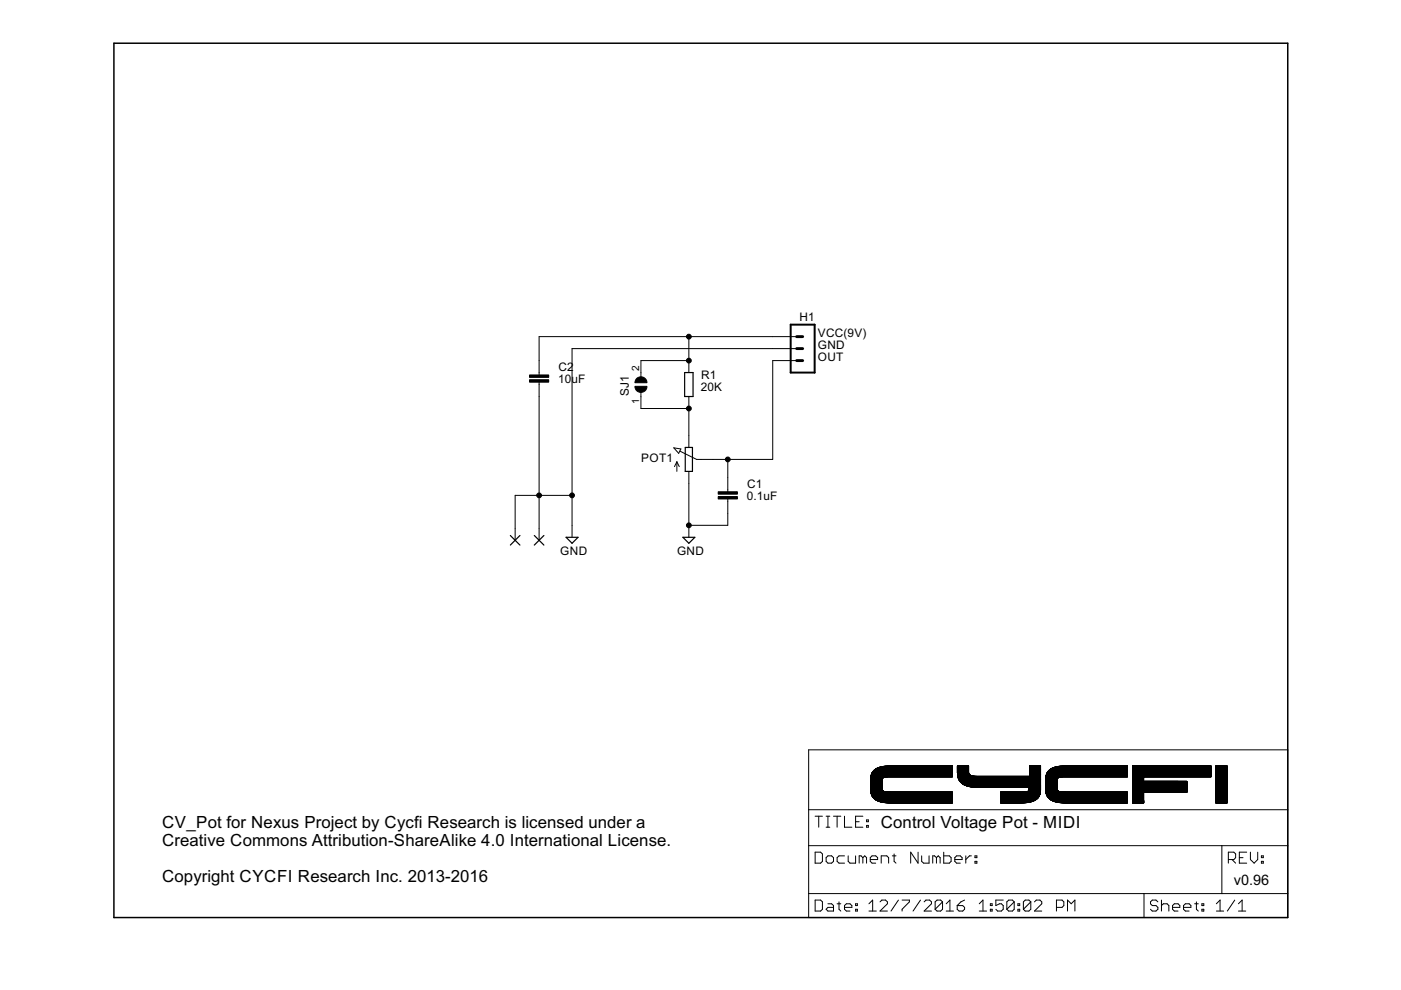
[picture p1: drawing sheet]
<svg xmlns="http://www.w3.org/2000/svg" width="297mm" height="210mm" viewBox="0 0 297 210" stroke-linecap="round" stroke-linejoin="round" font-family="sans-serif">
<g fill="none" stroke="#000" stroke-width=".21">
<path d="M146 71.4v7.6M146 76.5h-10.1v3.4M168.9 71.4h-54.6v8.1M168.9 76.5h-5.1v20.9h-16.1l-3.5-1.7M168.9 73.9h-47.6v40M114.3 81v33.6M135.9 83.2v3.4h10.1M142.9 95l1.5 .2-.5 .9zM143.5 97.9v2M143.5 97.9l-.5 1M143.5 97.9l.5 1M146 84.1v10.8"/>
<path d="M146 99.9v14M154.3 97.4v6.9M121.3 105h-12.1v9.6M154.3 105.8v5.6h-8.3M171.4 159h101.6v35.5h-101.6zM171.4 179.3h101.6M171.4 171.7h101.6M172.8 173.1h1.6M173.6 173.1v2.3M175.2 173.1h.7M175.2 175.4h.7M175.5 173.1v2.3"/>
<path d="M176.7 173.1h1.6M177.5 173.1v2.3M179 173.1v2.3h1.6M181.4 174.2h.8M182.9 173.1h-1.5v2.3h1.5M183.7 175h.4v.4h-.4zM183.7 173.8h.4v.4h-.4zM184.6 167.7l2.8 .1M184.6 167.7h2.7M184.6 167.6l2.6 .1M184.6 167.6h2.6M184.6 167.5h2.5"/>
<path d="M184.6 167.4h2.4M184.6 167.3h2.4M184.6 167.2h2.4M184.6 167.1h2.4M184.6 167h2.4M184.6 166.9h2.4M184.6 166.8h2.4M184.6 166.7h2.4M184.6 166.6h2.4M184.6 166.5h2.4M184.6 166.4h2.4M184.6 166.3h2.4"/>
<path d="M184.6 166.2h2.4M184.6 166.1h2.4M184.6 166h2.4M184.6 165.9h2.4M184.6 165.8h2.4M184.6 165.7h2.4M184.6 165.6h2.4M184.6 165.5h2.4M184.6 165.4h2.4M184.6 165.3h2.4M184.6 165.2h2.4M184.6 167.9h17.3"/>
<path d="M184.6 167.9h3.6M184.6 167.8h3.1M184.7 168.1h17.2M184.7 168h17.2M184.7 164.7h17.2M184.7 164.6h17.2M184.7 164.5h17.2M184.7 168.2h17.2M184.7 164.4h17.2M184.7 168.3h17.2M184.7 164.3h17.2M184.7 168.4h17.2"/>
<path d="M184.8 168.4h17.1M184.8 164.2h17.1M184.8 168.5h17.1M184.8 164.1h17.1M184.8 168.6h17.1M184.8 164h17.1M184.9 168.7h17M184.9 164h17M184.9 163.9h17M184.9 168.8h17M184.9 163.8h17M185 168.9h16.9"/>
<path d="M185 163.7h16.9M185 169h16.9M185.1 169h16.8M185.1 163.6h16.8M185.1 169.1h16.8M185.1 163.5h16.8M185.2 163.5h16.7M185.2 169.2h16.7M185.2 163.4h16.7M185.3 163.4h16.6M185.3 169.3h16.6M185.3 163.3h16.6"/>
<path d="M185.4 163.3h16.5M185.4 169.4h16.5M185.4 163.2h16.5M185.5 169.4h16.4M185.5 163.2h16.4M185.5 169.5h16.4M185.6 163.1h16.3M185.6 169.5h16.3M185.7 169.6h16.2M185.7 163h16.2M185.8 169.7h16.1M185.8 163h16.1"/>
<path d="M185.9 169.7h16M185.9 162.9h16M186 169.8h15.9M186 162.9h15.9M186.1 169.8h15.8M186.2 162.8h15.7M186.2 169.9h15.7M186.3 162.8h15.6M186.4 169.9h15.5M186.4 162.7h15.5M186.5 170h15.4M186.6 162.6h15.3"/>
<path d="M186.7 170h15.2M186.8 162.6h15.1M186.9 170.1h15M187 165.5h-2.4M187 162.5h14.9M187 165.2l-2.4 .1M187.1 165.1l-2.5 .1M187.1 165.1h-2.5M187.1 165l-2.5 .1M187.2 165h-2.6M187.2 164.9l-2.6 .1M187.3 170.1h14.6"/>
<path d="M187.3 164.9h-2.7M187.4 162.5h14.5M187.4 164.8l-2.8 .1M187.6 170.2h14.3M187.7 164.8h-3.1M187.8 162.4h14.1M188.3 170.2h13.6M188.8 162.4h13.1M201.9 164.7l-17.3 .1M203 163.8h2.4M203 163.7h2.4M203 163.6h2.4"/>
<path d="M203 163.5h2.4M203 163.4h2.4M203 163.3h2.4M203 163.2h2.4M203 163.1h2.4M203 163h2.4M203 162.9h2.4M203 162.8h2.4M203 162.7h2.4M203 162.6h2.4M203 162.5h2.4M203 162.4h2.4"/>
<path d="M203 164.2h2.6M203 164.1l2.5 .1M203 164.1h2.5M203 164l2.5 .1M203 164h2.4M203 163.9l2.4 .1M203 163.9h2.4M203 164.4h2.9M203 164.4h2.8M203 164.3h2.7M203 164.3h2.6M203.1 164.5h3.4"/>
<path d="M203.1 164.5h2.9M203.1 164.6h17.5M203.1 164.7h17.5M203.1 164.8h17.5M203.1 164.9h17.5M203.2 164.9h17.4M203.2 165h17.4M203.2 165.1h17.4M203.3 165.2h17.3M203.3 165.3h17.3M203.3 165.4h17.3M203.4 165.4h17.2"/>
<path d="M203.4 165.5h17.2M203.5 165.6h17.1M203.5 165.7h17.1M203.6 165.7h17M203.6 165.8h17M203.7 165.8h16.9M203.7 165.9h16.9M203.8 165.9h16.8M203.8 166h16.8M203.9 166.1h16.7M204 166.2h16.6M204.1 166.2h16.5"/>
<path d="M204.2 166.3h16.4M204.3 166.3h16.3M204.4 166.4h16.2M204.6 166.5h16M204.7 166.5h15.9M204.8 166.6h15.8M204.9 166.6h15.7M205.1 166.7h15.5M205.3 166.7h15.3M205.5 166.8h15.1M205.8 166.8h14.8M206.2 166.9h14.4"/>
<path d="M206.8 166.9h13.8M212.2 169.2h7.8M212.2 168.6h8.2M212.2 168.4h8.3M212.2 168.3h8.3M212.2 168.2h8.3M212.2 168.1h8.3M212.2 168h8.4M217 170.2l-4.8 .1M217.4 167.9h3.2M217.7 170.2h-5.5M217.7 167.8h2.9"/>
<path d="M218 167.8h2.6M218 170.1l-5.8 .1M218 167.7h2.6M218.1 167.7h2.5M218.1 167.6h2.5M218.1 167.5h2.5M218.2 167.5h2.4M218.2 167.4h2.4M218.2 167.3h2.4M218.2 167.2h2.4M218.2 167.1h2.4M218.2 167h2.4"/>
<path d="M218.3 164.5h2.3M218.3 164.4h2.3M218.3 164.3h2.3M218.3 164.2h2.3M218.3 164.1h2.3M218.3 164h2.3M218.3 163.9h2.3M218.3 163.8h2.3M218.3 163.7h2.3M218.3 163.6h2.3M218.3 163.5h2.3M218.3 163.4h2.3"/>
<path d="M218.3 163.3h2.3M218.3 163.2h2.3M218.3 163.1h2.3M218.3 163h2.3M218.3 162.9h2.3M218.3 162.8h2.3M218.3 162.7h2.3M218.3 162.6h2.3M218.3 162.5h2.3M218.3 162.4h2.3M218.3 170.1h-6.1M218.5 170l-6.3 .1"/>
<path d="M218.7 170h-6.5M218.9 169.9h-6.7M219 169.9h-6.8M219.1 169.8h-6.9M219.3 169.8h-7.1M219.4 169.7h-7.2M219.5 169.7h-7.3M219.5 169.6h-7.3M219.6 169.5l-7.4 .1M219.7 169.5h-7.5M219.8 169.4l-7.6 .1M219.8 169.4h-7.6"/>
<path d="M219.9 169.3l-7.7 .1M219.9 169.3h-7.7M220 169.2h-7.8M220.1 169.1l-7.9 .1M220.1 169.1h-7.9M220.2 169l-8 .1M220.2 169h-8M220.2 168.9l-8 .1M220.3 168.9h-8.1M220.3 168.8h-8.1M220.4 168.7h-8.2M220.4 168.6l-8.2 .1"/>
<path d="M220.4 168.5l-8.2 .1M220.5 168.5h-8.3M220.5 168.4h-8.3M220.5 168.3h-8.3M220.5 168.1h-8.3M220.6 168h-8.4M220.6 167.9h-8.4M221.7 167.6l2.6 .1M221.7 167.6h2.6M221.7 167.5l2.5 .1M221.7 167.5h2.5M221.7 167.4h2.5"/>
<path d="M221.7 167.3h2.4M221.7 167.2h2.4M221.7 167.1h2.4M221.7 167h2.4M221.7 166.9l2.4 .1M221.7 166.9h2.4M221.7 166.8h2.4M221.7 166.7h2.4M221.7 166.6h2.4M221.7 166.5h2.4M221.7 166.4h2.4M221.7 166.3h2.4"/>
<path d="M221.7 166.2h2.4M221.7 166.1h2.4M221.7 166h2.4M221.7 165.9h2.4M221.7 165.8h2.4M221.7 165.7h2.4M221.7 165.6h2.4M221.7 165.5h2.4M221.7 165.4h2.4M221.7 165.3h2.4M221.7 165.2h2.5M221.7 165h2.6"/>
<path d="M221.7 167.9h17.3M221.7 167.9h3.6M221.7 167.8h3.2M221.7 167.7l2.8 .1M221.7 167.7h2.7M221.8 168h17.2M221.8 164.7h17.2M221.8 164.6h17.2M221.8 168.2h17.2M221.8 168.1h17.2M221.8 164.5h17.2M221.8 164.4h17.2"/>
<path d="M221.8 168.3h17.2M221.8 164.3h17.2M221.8 168.4h17.2M221.9 168.4h17.1M221.9 164.2h17.1M221.9 168.5h17.1M221.9 164.1h17.1M221.9 168.6h17.1M221.9 164h17.1M222 168.6h17M222 164h17M222 168.7h17"/>
<path d="M222 163.9h17M222 168.8h17M222.1 163.8h16.9M222.1 168.9h16.9M222.1 163.7h16.9M222.1 169h16.9M222.2 163.6h16.8M222.2 169h16.8M222.2 169.1h16.8M222.2 163.5h16.8M222.3 163.5h16.7M222.3 169.2h16.7"/>
<path d="M222.3 163.4h16.7M222.4 169.2h16.6M222.4 163.4h16.6M222.4 169.3h16.6M222.4 163.3h16.6M222.5 169.3h16.5M222.5 163.3h16.5M222.5 169.4h16.5M222.6 169.4h16.4M222.6 163.2h16.4M222.7 169.5h16.3M222.7 163.1h16.3"/>
<path d="M222.8 169.6h16.2M222.8 163h16.2M222.9 169.7h16.1M222.9 163h16.1M223 169.7h16M223 162.9h16M223.1 169.8h15.9M223.1 162.9h15.9M223.2 169.8h15.8M223.3 162.8h15.7M223.3 169.9h15.7M223.4 162.8h15.6"/>
<path d="M223.5 169.9h15.5M223.6 162.7h15.4M223.6 170h15.4M223.7 162.6h15.3M223.8 170h15.2M223.9 162.6h15.1M224 170.1h15M224.1 162.5h14.9M224.2 165.2l-2.5 .1M224.2 165.1l-2.5 .1M224.2 165.1h-2.5M224.2 165l-2.5 .1"/>
<path d="M224.3 164.9l-2.6 .1M224.4 170.1h14.6M224.4 164.9h-2.7M224.5 162.5h14.5M224.6 164.8l-2.9 .1M224.7 170.2h14.3M224.8 164.8h-3.1M224.9 162.4h14.1M225.4 170.2h13.6M225.9 162.4h13.1M239 164.7l-17.3 .1M240.1 170.2h2.4"/>
<path d="M240.1 170.1h2.4M240.1 170h2.4M240.1 169.9h2.4M240.1 169.8h2.4M240.1 169.7h2.4M240.1 169.6h2.4M240.1 169.5h2.4M240.1 169.4h2.4M240.1 169.3h2.4M240.1 169.2h2.4M240.1 169.1h2.4M240.1 169h2.4"/>
<path d="M240.1 168.9h2.4M240.1 168.8h2.4M240.1 168.7h2.4M240.1 168.6h2.4M240.1 168.5h2.4M240.1 168.4h2.4M240.1 168.3h2.4M240.1 168.2h2.4M240.1 168.1h2.4M240.1 168h11.5M240.1 167.9h11.5M240.1 167.8h11.5"/>
<path d="M240.1 167.7h11.5M240.1 167.6h11.5M240.1 167.5h11.5M240.1 167.4h11.5M240.1 167.3h11.5M240.1 167.2h11.5M240.1 167.1h11.5M240.1 167h11.5M240.1 166.9h11.5M240.1 166.8h11.5M240.1 166.7h11.5M240.1 166.6h11.5"/>
<path d="M240.1 166.5h11.5M240.1 166.4h11.5M240.1 166.3h11.5M240.1 166.2h11.5M240.1 166.1h11.5M240.1 166h11.5M240.1 165.9h11.5M240.1 165.8h11.5M240.1 165.7h11.5M240.1 165.6l11.5 .1M240.1 165.6h2.4M240.1 165.5h2.4"/>
<path d="M240.1 165.4h2.4M240.1 165.3h2.4M240.1 165.2h2.4M240.1 165.1h2.4M240.1 165h2.4M240.1 164.9h2.4M240.1 164.8h2.4M240.1 164.7h16.6M240.1 164.6h16.6M240.1 164.5h16.6M240.1 164.4h16.6M240.1 164.3h16.6"/>
<path d="M240.1 164.2h16.6M240.1 164.1h16.6M240.1 164h16.6M240.1 163.9h16.6M240.1 163.8h16.6M240.1 163.7h16.6M240.1 163.6h16.6M240.1 163.5h16.6M240.1 163.4h16.6M240.1 163.3h16.6M240.1 163.2h16.6M240.1 163.1h16.6"/>
<path d="M240.1 163h16.6M240.1 162.9h16.6M240.1 162.8h16.6M240.1 162.7h16.6M240.1 162.6h16.6M240.1 162.5h16.6M240.1 162.4h16.6M256.7 164.7h-16.6M257.8 170.2h2.3M257.8 170.1h2.3M257.8 170h2.3M257.8 169.9h2.3"/>
<path d="M257.8 169.8h2.3M257.8 169.7h2.3M257.8 169.6h2.3M257.8 169.5h2.3M257.8 169.4h2.3M257.8 169.3h2.3M257.8 169.2h2.3M257.8 169.1h2.3M257.8 169h2.3M257.8 168.9h2.3M257.8 168.8h2.3M257.8 168.7h2.3"/>
<path d="M257.8 168.6h2.3M257.8 168.5h2.3M257.8 168.4h2.3M257.8 168.3h2.3M257.8 168.2h2.3M257.8 168.1h2.3M257.8 168h2.3M257.8 167.9h2.3M257.8 167.8h2.3M257.8 167.7h2.3M257.8 167.6h2.3M257.8 167.5h2.3"/>
<path d="M257.8 167.4h2.3M257.8 167.3h2.3M257.8 167.2h2.3M257.8 167.1h2.3M257.8 167h2.3M257.8 166.9h2.3M257.8 166.8h2.3M257.8 166.7h2.3M257.8 166.6h2.3M257.8 166.5h2.3M257.8 166.4h2.3M257.8 166.3h2.3"/>
<path d="M257.8 166.2h2.3M257.8 166.1h2.3M257.8 166h2.3M257.8 165.9h2.3M257.8 165.8h2.3M257.8 165.7h2.3M257.8 165.6h2.3M257.8 165.5h2.3M257.8 165.4h2.3M257.8 165.3h2.3M257.8 165.2h2.3M257.8 165.1h2.3"/>
<path d="M257.8 165h2.3M257.8 164.9h2.3M257.8 164.8h2.3M257.8 164.7h2.3M257.8 164.6h2.3M257.8 164.5h2.3M257.8 164.4h2.3M257.8 164.3h2.3M257.8 164.2h2.3M257.8 164.1h2.3M257.8 164h2.3M257.8 163.9h2.3"/>
<path d="M257.8 163.8h2.3M257.8 163.7h2.3M257.8 163.6h2.3M257.8 163.5h2.3M257.8 163.4h2.3M257.8 163.3h2.3M257.8 163.2h2.3M257.8 163.1h2.3M257.8 163h2.3M257.8 162.9h2.3M257.8 162.8h2.3M257.8 162.7h2.3"/>
<path d="M257.8 162.6h2.3M257.8 162.5h2.3M257.8 162.4h2.3M259.1 179.3v10.2M171.4 189.5h101.6M172.8 180.7h1.2l.4 .4v1.5l-.4 .4h-1.2zM172.8 190.8h1.2l.4 .4v1.6l-.4 .4h-1.2zM175.2 181.8l.3-.3h.8l.4 .3v.8l-.4 .4h-.8l-.3-.4zM175.5 191.6h.8l.4 .4v1.2h-1.2l-.3-.4 .3-.4h1.2M177.5 191.6h.8M177.9 191.2v1.6l.4 .4M179 192.4h1.6v-.4l-.4-.4h-.7l-.5 .4v.8l.5 .4h.7"/>
<path d="M179 181.5h-1.1l-.4 .3v.8l.4 .4h1.1M179.8 181.5v1.1l.4 .4h1.2v-1.5M181.4 192.8h.4v.4h-.4zM181.4 191.6h.4v.4h-.4zM182.9 181.8l-.3-.3h-.4v1.5M182.9 181.8l.4-.3 .4 .3v1.2M182.9 181.8v1.2M184.2 193.2h1.6M184.2 191.6l.8-.8v2.4M184.5 182.2h1.6v-.4l-.4-.3h-.8l-.4 .3v.8l.4 .4h.8M186.6 191.2l.4-.4h.7l.5 .4v.4l-1.6 1.6h1.6M186.8 183v-1.5h1.2l.4 .3v1.2"/>
<path d="M189.2 181.5h.8M189.6 181.1v1.5l.4 .4M190.5 190.8l-1.6 2.4M191.3 190.8h1.5v.4l-1.5 1.6v.4M194.6 180.7v2.3l-1.5-2.3v2.3M195.2 190.8l-1.6 2.4M195.4 181.5v1.1l.4 .4h1.2v-1.5M195.9 191.2l.4-.4h.8l.4 .4v.4l-1.6 1.6h1.6M198.5 181.8l-.4-.3h-.3v1.5M198.5 181.8v1.2M198.5 181.8l.4-.3 .4 .3v1.2M199.8 191.2v1.6l-.4 .4h-.7l-.4-.4"/>
<path d="M199.8 191.2l-.4-.4h-.7l-.4 .4v1.6M199.8 191.2l-1.5 1.6M200.1 180.7v2.3h1.2l.4-.4v-.8l-.4-.3h-1.2M200.6 193.2h1.6M200.6 191.6l.8-.8v2.4M202.4 182.2h1.6v-.4l-.4-.3h-.8l-.4 .3v.8l.4 .4h.8M202.9 192h1.2l.4 .4v.4l-.4 .4h-.8l-.4-.4zM204.5 190.8l-.8 .4-.8 .8M204.8 181.5v1.5M206 181.5h-.5l-.7 .7M206.7 182.6h.4v.4h-.4zM206.7 181.5h.4v.3h-.4z"/>
<path d="M207.6 193.2h1.6M207.6 191.6l.8-.8v2.4M210 192.8h.4v.4h-.4zM210 191.6h.4v.4h-.4zM212.7 190.8h-1.6v1.2l.8-.4h.4l.4 .4v.8l-.4 .4h-.8l-.4-.4M215 191.2v1.6l-.3 .4h-.8l-.4-.4M215 191.2l-.3-.4h-.8l-.4 .4v1.6M215 191.2l-1.5 1.6M215.8 192.8h.4v.4h-.4zM215.8 191.6h.4v.4h-.4zM218.5 191.2v1.6l-.4 .4h-.7l-.4-.4M218.5 191.2l-.4-.4h-.7l-.4 .4v1.6"/>
<path d="M218.5 191.2l-1.5 1.6M219.3 191.2l.4-.4h.8l.4 .4v.4l-1.6 1.6h1.6M224 192.4h1.2l.4-.4v-.8l-.4-.4h-1.2v2.4M226.3 193.2v-2.4l.8 .8 .8-.8v2.4M242.5 189.5v5M245.5 191.2l-.4-.4h-.8l-.4 .4v.4l.4 .4h.8l.4 .4v.4l-.4 .4h-.8l-.4-.4M246.3 192l.4-.4h.7l.4 .4v1.2M246.3 190.8v2.4M248.6 192.4h1.5v-.4l-.3-.4h-.8l-.4 .4v.8l.4 .4h.8M250.9 192.4h1.6v-.4l-.4-.4h-.8l-.4 .4v.8l.4 .4h.8M253.3 191.6h.8M253.7 191.2v1.6l.4 .4"/>
<path d="M254.8 192.8h.4v.4h-.4zM254.8 191.6h.4v.4h-.4zM257.9 193.2h1.5M257.9 191.6l.8-.8v2.4M260.4 182.2h1.2l.4-.4v-.7l-.4-.4h-1.2v2.3M261.2 182.2l.8 .8M261.8 190.8l-1.6 2.4M262.6 193.2h1.5M262.6 191.6l.8-.8v2.4M262.8 181.8h.7M264.3 180.7h-1.5v2.3h1.5M265.1 180.7v1.5l.8 .8 .8-.8v-1.5"/>
<path d="M267.4 182.6h.4v.4h-.4zM267.4 181.5h.4v.3h-.4z"/>
</g>
<path d="M24.2 9.2h248.8v185.3h-248.8z" fill="none" stroke="#000" stroke-width=".32"/>
<path d="M145.2 79h1.7v5.1h-1.7zM145.3 94.9h1.5v5h-1.5zM108.2 113.5l2 2.1M110.2 113.5l-2 2.1M113.3 113.5l2 2.1M115.3 113.5l-2 2.1M120 113.9h2.6l-1.3 1.3zM144.8 113.9h2.5l-1.3 1.3z" fill="none" stroke="#000" stroke-width=".25"/>
<path d="M167.6 68.8h5.1v10.2h-5.1z" fill="none" stroke="#000" stroke-width=".42"/>
<path d="M168.9 71.4h1.3M168.9 73.9h1.3M168.9 76.5h1.3" fill="none" stroke="#000" stroke-width=".61"/>
<path d="M112.3 79.5h4v.5h-4zM112.3 80.5h4v.5h-4zM152.3 105.3h4v.5h-4zM152.3 104.3h4v.5h-4z" fill="#000" stroke="#000" stroke-width=".21"/>
<g fill="#000" stroke="#000" stroke-width=".21">
<path d="M135 80.2a1.27 1.27 0 0 1 1.4-.2 1.27 1.27 0 0 1 .8 1.2h-2.6z" fill-rule="evenodd"/>
<path d="M134.6 81.9h2.6a1.27 1.27 0 0 1-1.3 1.3 1.27 1.27 0 0 1-1.3-1.3z" fill-rule="evenodd"/>
<circle cx="146" cy="71.4" r=".51"/>
<circle cx="146" cy="76.5" r=".51"/>
<circle cx="146" cy="86.6" r=".51"/>
<circle cx="154.3" cy="97.4" r=".51"/>
<circle cx="114.3" cy="105" r=".51"/>
<circle cx="121.3" cy="105" r=".51"/>
<circle cx="146" cy="111.4" r=".51"/>
</g>
<g font-size="4">
<text x="34.4" y="175.5">CV_Pot for Nexus Project by Cycfi Research is licensed under a</text>
<text x="34.4" y="179.3">Creative Commons Attribution-ShareAlike 4.0 International License.</text>
<text x="186.7" y="175.5">Control Voltage Pot - MIDI</text>
<text x="34.4" y="186.9">Copyright CYCFI Research Inc. 2013-2016</text>
</g>
<text font-size="3.4" x="261.6" y="187.6">v0.96</text>
<g font-size="2.8">
<text x="169.5" y="68.1">H1</text>
<text x="173.4" y="71.4">VCC(9V)</text>
<text x="173.4" y="73.9">GND</text>
<text x="173.4" y="76.5">OUT</text>
<text x="118.4" y="81.2">10uF</text>
<text x="118.4" y="78.6">C2</text>
<text x="148.6" y="82.8">20K</text>
<text x="148.6" y="80.3">R1</text>
<text x="133.4" y="84" transform="rotate(-90 133.4 84)">SJ1</text>
<text x="135.9" y="98">POT1</text>
<text x="158.4" y="105.9">0.1uF</text>
<text x="158.4" y="103.4">C1</text>
<text x="118.8" y="117.7">GND</text>
<text x="143.6" y="117.7">GND</text>
</g>
<g font-size="2.4">
<text x="135.5" y="78.6" transform="rotate(-90 135.5 78.6)">2</text>
<text x="135.5" y="85.6" transform="rotate(-90 135.5 85.6)">1</text>
</g>
</svg>
